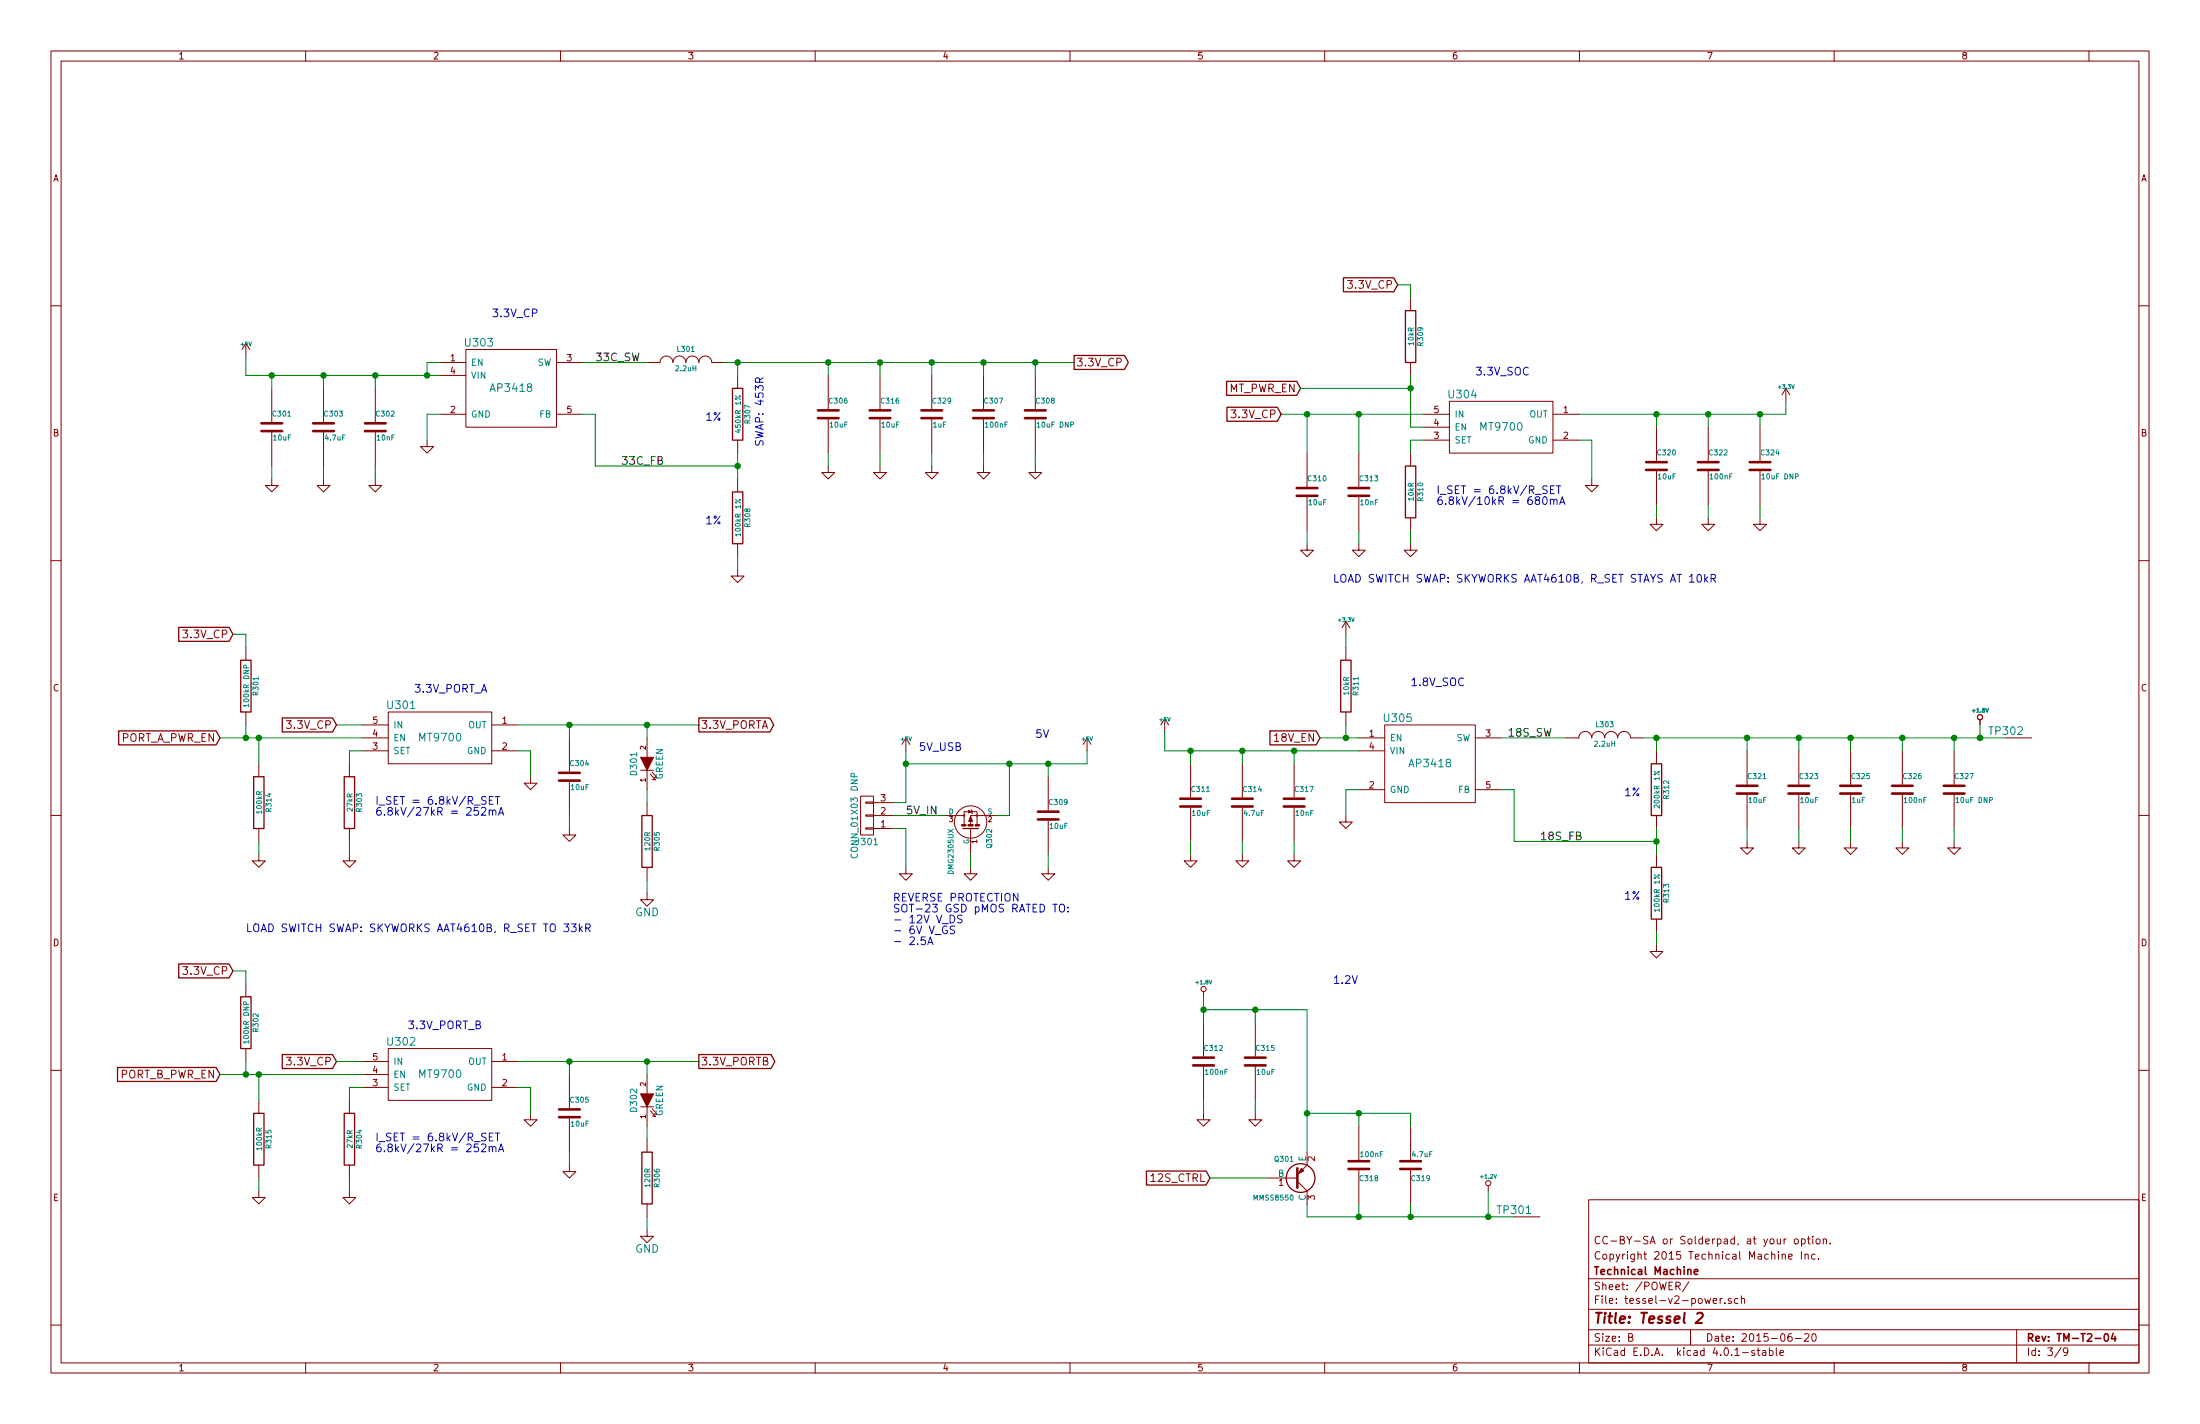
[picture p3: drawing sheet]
<svg xmlns="http://www.w3.org/2000/svg" width="432mm" height="279mm" viewBox="0 0 432 279" stroke-linecap="round" stroke-linejoin="round" font-family="sans-serif">
<g fill="none" stroke="#840000" stroke-width=".2">
<path d="M10 10h411.8v259.4h-411.8zM12 12h407.8v255.4h-407.8zM60 10v2M110 10v2M160 10v2M210 10v2M260 10v2M310 10v2M360 10v2M410 10v2M10 60h2M276.9 58.4v2.6"/>
<path d="M419.8 60h2M48.3 67.3l-.8 1.3M48.3 67.3v2.6M48.3 67.3l.7 1.3M53.3 76.2v6.6M63.5 76.2v6.6M73.7 76.2v6.6M86.4 71.1h5M86.4 73.7h5M91.4 68.6h17.8v15.2h-17.8zM109.2 71.1h5.1M127 71.1h2.5a1.27 1.27 0 0 1 1.3-1.2 1.27 1.27 0 0 1 1.3 1.2 1.27 1.27 0 0 1 1.2-1.2 1.27 1.27 0 0 1 1.3 1.2 1.27 1.27 0 0 1 1.3-1.2 1.27 1.27 0 0 1 1.3 1.2 1.27 1.27 0 0 1 1.2-1.2 1.27 1.27 0 0 1 1.3 1.2h2.5"/>
<path d="M144.8 73.7v2.5M162.6 73.7v6.6M172.7 73.7v6.6M182.9 73.7v6.6M193 73.7v6.6M203.2 73.7v6.6M276.9 71.1v2.6M284.5 78.7h20.3v10.2h-20.3zM350.5 76.2l-.7 1.3M350.5 76.2v2.5M350.5 76.2l.8 1.3M53.3 94v1.3h1.3l-1.3 1.2-1.2-1.2h1.2"/>
<path d="M53.3 84.8v6.6M63.5 94v1.3h1.3l-1.3 1.2-1.3-1.2h1.3M63.5 84.8v6.6M73.7 94v1.3h1.2l-1.2 1.2-1.3-1.2h1.3M73.7 84.8v6.6M83.8 86.4v1.2h1.3l-1.3 1.3-1.3-1.3h1.3M86.4 81.3h5M109.2 81.3h5.1M144.8 86.4v2.5M144.8 94v2.5M162.6 91.4v1.3h1.2l-1.2 1.3-1.3-1.3h1.3M162.6 82.3v6.6"/>
<path d="M172.7 91.4v1.3h1.3l-1.3 1.3-1.3-1.3h1.3M172.7 82.3v6.6M182.9 91.4v1.3h1.2l-1.2 1.3-1.3-1.3h1.3M182.9 82.3v6.6M193 91.4v1.3h1.3l-1.3 1.3-1.2-1.3h1.2M193 82.3v6.6M203.2 91.4v1.3h1.3l-1.3 1.3-1.3-1.3h1.3M203.2 82.3v6.6M256.5 88.9v6.6M256.5 97.5v6.6M266.7 88.9v6.6M266.7 97.5v6.6"/>
<path d="M276.9 88.9v2.5M279.4 81.3h5.1M279.4 86.4h5.1M279.4 83.8h5.1M304.8 81.3h5.1M304.8 86.4h5.1M312.4 94v1.3h1.3l-1.3 1.2-1.3-1.2h1.3M325.1 83.8v6.6M325.1 92.5v6.6M335.3 83.8v6.6M335.3 92.5v6.6M345.4 83.8v6.6"/>
<path d="M345.4 92.5v6.6M10 110h2M144.8 111.8v1.2h1.2l-1.2 1.3-1.3-1.3h1.3M144.8 106.7v2.5M256.5 106.7v1.3h1.3l-1.3 1.2-1.2-1.2h1.2M266.7 106.7v1.3h1.3l-1.3 1.2-1.3-1.2h1.3M276.9 106.7v1.3h1.2l-1.2 1.2-1.3-1.2h1.3M276.9 101.6v2.5M325.1 101.6v1.3h1.3l-1.3 1.2-1.3-1.2h1.3M335.3 101.6v1.3h1.2l-1.2 1.2-1.3-1.2h1.3M345.4 101.6v1.3h1.3l-1.3 1.2-1.2-1.2h1.2M419.8 110h2"/>
<path d="M48.3 127v2.5M48.3 139.7v2.5M76.2 139.7h20.3v10.2h-20.3zM264.2 121.9l-.8 1.3M264.2 121.9v2.6M264.2 127v2.5M264.2 139.7v2.5M264.2 121.9l.7 1.3M10 160h2M50.8 149.9v2.5M68.6 149.9v2.5M71.1 144.8h5.1"/>
<path d="M71.1 147.3h5.1M71.1 142.2h5.1M96.5 147.3h5.1M96.5 142.2h5.1M104.1 152.4v1.3h1.3l-1.3 1.2-1.2-1.2h1.2M111.8 144.8v6.6M111.8 153.4v6.6M125.7 151.1h2.6M127 144.8v3.8M127 151.1v3.8M127 157.5v2.5M127.6 151.9l1.1 1.1-.7-.1"/>
<path d="M128 151.5l1 1.2-.6-.2M168.9 156.2h2.5v7.6h-2.5zM169.9 157.4h1.5v.2h-1.5zM169.9 159.9h1.5v.2h-1.5zM171.4 157.5h3.9M177.8 144.8l-.8 1.3M177.8 144.8v2.5M177.8 144.8l.8 1.3M190.6 158.9l.3 .7M205.7 152.4v6.6M213.4 144.8l-.8 1.3M213.4 144.8v2.5"/>
<path d="M213.4 144.8l.7 1.3M228.6 141l-.8 1.2M228.6 141v2.5M228.6 141l.8 1.2M233.7 149.9v6.6M233.7 158.5v6.6M243.8 149.9v6.6M243.8 158.5v6.6M254 149.9v6.6M254 158.5v6.6M266.7 144.8h5.1M266.7 154.9h5.1"/>
<path d="M266.7 147.3h5.1M271.8 142.2h17.8v15.3h-17.8zM289.6 144.8h5M289.6 154.9h5M307.3 144.8h2.6a1.27 1.27 0 0 1 1.2-1.3 1.27 1.27 0 0 1 1.3 1.3 1.27 1.27 0 0 1 1.3-1.3 1.27 1.27 0 0 1 1.3 1.3 1.27 1.27 0 0 1 1.2-1.3 1.27 1.27 0 0 1 1.3 1.3 1.27 1.27 0 0 1 1.3-1.3 1.27 1.27 0 0 1 1.2 1.3h2.6M325.1 147.3v2.6M342.9 147.3v6.6M342.9 156v6.6M353.1 147.3v6.6M353.1 156v6.6M363.2 147.3v6.6M363.2 156v6.6"/>
<path d="M373.4 147.3v6.6M373.4 156v6.6M383.5 147.3v6.6M383.5 156v6.6M388.6 141.2v1M393.7 144.8h5.1M419.8 160h2M50.8 167.6v1.3h1.3l-1.3 1.3-1.3-1.3h1.3M50.8 162.6v2.5M68.6 167.6v1.3h1.2l-1.2 1.3-1.3-1.3h1.3M68.6 162.6v2.5M111.8 162.6v1.2h1.2l-1.2 1.3-1.3-1.3h1.3"/>
<path d="M127 175.3v1.2h1.3l-1.3 1.3-1.3-1.3h1.3M127 170.2v2.5M169.9 162.4h1.5v.3h-1.5zM171.4 160h3.9M171.4 162.6h3.9M177.8 170.2v1.3h1.3l-1.3 1.2-1.3-1.2h1.3M185.4 160h3.8v1.8M189.2 160v-.7h2.6v.7h-1.3v1.8M190.5 170.2v1.3h1.3l-1.3 1.2-1.3-1.2h1.3M190.5 162.6v5M195.6 160h-3.8v1.8M205.7 170.2v1.3h1.3l-1.3 1.2-1.2-1.2h1.2"/>
<path d="M205.7 161v6.6M233.7 167.6v1.3h1.2l-1.2 1.3-1.3-1.3h1.3M243.8 167.6v1.3h1.3l-1.3 1.3-1.2-1.3h1.2M254 167.6v1.3h1.3l-1.3 1.3-1.3-1.3h1.3M264.2 160v1.3h1.2l-1.2 1.3-1.3-1.3h1.3M325.1 160v2.6M325.1 167.6v2.6M342.9 165.1v1.3h1.3l-1.3 1.2-1.3-1.2h1.3M353.1 165.1v1.3h1.2l-1.2 1.2-1.3-1.2h1.3M363.2 165.1v1.3h1.3l-1.3 1.2-1.3-1.2h1.3M373.4 165.1v1.3h1.2l-1.2 1.2-1.3-1.2h1.3M383.5 165.1v1.3h1.3l-1.3 1.2-1.2-1.2h1.2"/>
<path d="M48.3 193v2.6M236.2 194.6v1M325.1 185.4v1.3h1.3l-1.3 1.3-1.3-1.3h1.3M325.1 180.3v2.6M10 210h2M48.3 205.7v2.6M50.8 215.9v2.5M68.6 215.9v2.5M71.1 208.3h5.1M71.1 213.4h5.1M71.1 210.8h5.1M76.2 205.7h20.3v10.2h-20.3z"/>
<path d="M96.5 208.3h5.1M96.5 213.4h5.1M104.1 218.4v1.3h1.3l-1.3 1.3-1.2-1.3h1.2M111.8 210.8v6.6M111.8 219.5v6.6M125.7 217.2h2.6M127 210.8v3.8M127 217.2v3.8M127.6 217.9l1.1 1.2-.7-.2M128 217.6l1 1.1-.6-.1M236.2 218.4v1.3h1.3l-1.3 1.3-1.3-1.3h1.3M236.2 200.7v6.6"/>
<path d="M236.2 209.3v6.6M246.4 218.4v1.3h1.2l-1.2 1.3-1.3-1.3h1.3M246.4 200.7v6.6M246.4 209.3v6.6M419.8 210h2M50.8 233.7v1.3h1.3l-1.3 1.2-1.3-1.2h1.3M50.8 228.6v2.5M68.6 233.7v1.3h1.2l-1.2 1.2-1.3-1.2h1.3M68.6 228.6v2.5M111.8 228.6v1.3h1.2l-1.2 1.2-1.3-1.2h1.3M127 223.5v2.6M127 236.2v2.6"/>
<path d="M248.9 231.1h5.7M254.6 231.8l1.9 1.9v2.5M256.5 226.1v2.5l-1.9 1.9M266.7 221v6.6M266.7 229.6v6.6M276.9 221v6.6M276.9 229.6v6.6M292.1 232.7v1M297.2 238.8h5.1M311.8 235.4h108v32h-108zM10 260h2M127 241.3v1.3h1.3l-1.3 1.2-1.3-1.2h1.3"/>
<path d="M311.8 256.9h108M311.8 250.9h108M328.9 252.3h.7l.2-.2-.1-.4-.2-.1h-.6v1.5M329.3 252.3l.5 .8M331.5 251.5l-1.3 1.9M336.2 255.3l.8-.2-.1-.3h-.4l-.3 .2 .1 .7h.6M337.6 254.8v1M338 254.8l-.4 .2M338.6 255.6v.2M339.8 254.8a.37 .37 0 0 0-.6 .2l.1 .2 .5 .1 .1 .2-.3 .3-.4-.1M341.1 254.8h-.4l-.3 .2 .1 .6 .2 .2 .4-.1M341.8 254.9l.2-.1h.4v1"/>
<path d="M341.8 254.3v1.5M349.8 246.2l.2-.1 .4 .1v.9M349.8 246.1v1M350.6 243.1l-.4 .3M351.1 246.6l.7-.2-.1-.2-.4-.1-.2 .2v.7h.6M352.2 243.2l.3-.1 .4 .1 .1 .6-.2 .2-.3 .1-.3-.2zM353.6 245.6v1.5M353.6 243.2l.4-.1 .3 .3-.1 .6h-.6M353.6 243.1v1.5M354.3 246.2l.2-.1 .4 .1v.9M354.3 246.1v1M354.7 243.1h.6"/>
<path d="M354.9 242.6v1.3l.4 .2M355.8 242.6v.1M355.8 243.1v1M356.3 246.2l-.5-.1-.3 .3 .1 .5 .2 .2 .5-.1M356.5 243.2l.2-.1 .4 .1 .1 .6-.1 .2-.4 .1-.2-.2zM356.9 246.9v.2M357.9 243.2l.2-.1 .3 .1 .1 .9M357.9 243.1v1M359.2 243.9v.2M419.8 260h2M60 267.4v2M110 267.4v2"/>
<path d="M160 267.4v2M210 267.4v2M260 267.4v2M310 267.4v2M311.8 263.9h108M311.8 260.9h108M319.7 262.4l.7-.1v-.5l-.2-.1h-.5v1.5h.5l.2-.2 .1-.3-.3-.3M331.8 260.9v3M344.4 265a.37 .37 0 0 0-.6 .2l.1 .2 .5 .1v.2l-.2 .3-.4-.1M344.9 265h.5M345.1 264.5v1.3l.3 .2M345.9 265h.6l.1 1"/>
<path d="M346.6 265.3l-.5 .1-.2 .2 .2 .4 .5-.1M347.3 265h.4l.3 .3-.1 .6h-.6M347.3 264.5v1.5M348.6 264.5v1.3l.2 .2M349.4 265.5l.7-.2-.1-.3h-.4l-.2 .2v.7h.6M351.6 261.7h-.4a1.11 1.11 0 0 0-.1 1.4l.4 .1 .2-.2 .1-.5-.3-.2h-.4l-.2 .2M352.4 262.6h1.1M354.2 261.8l.6-.1 .2 .4-.9 1.1h.9M355.8 261.8l.2-.1a.8 .8 0 0 1 .5 .7 .8 .8 0 0 1-.5 .8l-.2-.2-.2-.4zM360 267.4v2M395.8 260.9v6.5M404.5 264.4l-1.2 1.9"/>
<path d="M405.8 265.1l-.2 .3h-.3l-.3-.3 .1-.6h.5l.2 .1a1.19 1.19 0 0 1-.2 1.3l-.5 .1M410 267.4v2"/>
<circle cx="388.6" cy="140.7" r=".51"/>
<circle cx="189.2" cy="160" r=".13"/>
<circle cx="190.5" cy="161.3" r="3.2"/>
<circle cx="191.8" cy="160" r=".13"/>
<circle cx="236.2" cy="194.1" r=".51"/>
<circle cx="292.1" cy="232.2" r=".51"/>
</g>
<path d="M332.5 249.6l.7-.2v-.3h-.4l-.3 .2 .1 .7h.6M413.1 261.8l.2-.1a.8 .8 0 0 1 .6 .7 .8 .8 0 0 1-.6 .8l-.2-.2-.1-.4zM414.8 261.6l-.4 1.1h.9M415.1 262.2v1" fill="none" stroke="#840000" stroke-width=".3"/>
<path d="M333.1 257.8l.3-.2h.5l.2 .1 .1 .5-1.4 1.4h1.2" fill="none" stroke="#840000" stroke-width=".41"/>
<g fill="none" stroke="#840000" stroke-width=".51">
<path d="M51.3 84.6h4.1M51.3 83.1h4.1M61.5 84.6h4M61.5 83.1h4M71.6 84.6h4.1M71.6 83.1h4.1M160.5 82h4.1M160.5 80.5h4.1M170.7 82h4.1M170.7 80.5h4.1M180.8 82h4.1M180.8 80.5h4.1"/>
<path d="M191 82h4.1M191 80.5h4.1M201.2 82h4M201.2 80.5h4M254.5 97.3h4.1M254.5 95.8h4.1M264.7 97.3h4M264.7 95.8h4M323.1 92.2h4.1M323.1 90.7h4.1M333.2 92.2h4.1M333.2 90.7h4.1"/>
<path d="M343.4 92.2h4.1M343.4 90.7h4.1M109.7 153.2h4.1M109.7 151.6h4.1M203.7 159.3h4.1M231.6 158.2h4.1M231.6 156.7h4.1M241.8 158.2h4.1M241.8 156.7h4.1M252 158.2h4M252 156.7h4M340.9 155.7h4"/>
<path d="M340.9 154.2h4M351 155.7h4.1M351 154.2h4.1M361.2 155.7h4.1M361.2 154.2h4.1M371.3 155.7h4.1M371.3 154.2h4.1M381.5 155.7h4.1M381.5 154.2h4.1M188.8 161.9h.7M190.1 161.9h.8M191.5 161.9h.7"/>
<path d="M203.7 160.8h4.1M109.7 219.2h4.1M109.7 217.7h4.1M234.2 209h4.1M234.2 207.5h4.1M244.3 209h4.1M244.3 207.5h4.1M254.6 229.2v3.8M264.7 227.8h4M264.7 229.4h4M274.8 227.8h4.1M274.8 229.4h4.1"/>
</g>
<g fill="none" stroke="#840000" stroke-width=".25">
<path d="M263.7 54.5h9.9l.7 1.4-.7 1.4h-9.9zM143.8 76.2h2v10.2h-2zM210.8 69.7h9.9l.8 1.4-.8 1.4h-9.9zM240.7 74.8h13.8l.8 1.4-.8 1.4h-13.8zM240.8 79.9h9.9l.8 1.4-.8 1.4h-9.9zM275.8 61h2.1v10.1h-2.1zM143.8 96.5h2v10.2h-2zM275.8 91.4h2.1v10.2h-2.1zM35.1 123.1h9.9l.7 1.4-.7 1.3h-9.9zM47.2 129.5h2.1v10.2h-2.1zM263.1 129.5h2.1v10.2h-2.1zM23.3 143.4h19.1l.8 1.4-.8 1.4h-19.1z"/>
<path d="M49.8 152.4h2v10.2h-2zM55.4 140.9h9.9l.7 1.3-.7 1.4h-9.9zM67.6 152.4h2v10.2h-2zM137.2 140.9h13.9l.8 1.3-.8 1.4h-13.9zM249.3 143.4h9l.8 1.4-.8 1.4h-9zM324.1 149.9h2v10.1h-2zM126 160h2v10.2h-2zM189 162.6h3M324.1 170.2h2v10.1h-2zM35.1 189.1h9.9l.7 1.4-.7 1.4h-9.9zM47.2 195.6h2.1v10.1h-2.1zM23.1 209.4h19.3l.8 1.4-.8 1.4h-19.3z"/>
<path d="M49.8 218.4h2v10.2h-2zM55.4 206.9h9.9l.7 1.4-.7 1.4h-9.9zM67.6 218.4h2v10.2h-2zM137.2 206.9h14.1l.8 1.4-.8 1.4h-14.1zM126 226.1h2v10.1h-2zM225 229.8h11.7l.8 1.3-.8 1.4h-11.7z"/>
<circle cx="255.3" cy="231.1" r="2.82"/>
</g>
<g fill="none" stroke="#0000c2" stroke-width=".2">
<path d="M149.1 75l-.1-.7-.2-.2-.4 .1-.1 .2v.6h1.5M149.8 74.1l-.7 .5M303 97.5h.1a.81 .81 0 0 1 .6 .7 .81 .81 0 0 1-.6 .8 .98 .98 0 0 1-.1-1.5zM304.3 98.1l.1-.1a.36 .36 0 0 1 .6 .2v.8M304.3 98v1M304.3 96.1h.5M305 98.2a.35 .35 0 0 1 .3-.2 .35 .35 0 0 1 .3 .2v.8M305.1 95.3h-.8v1.6h.8M305.5 95.3h.8M305.9 95.3v1.6M306.1 99l.5-1.5 .5 1.5M306.2 98.6h.8"/>
<path d="M333.2 112.9l.3-.2a.81 .81 0 0 1 .5 .8 .81 .81 0 0 1-.5 .7l-.3-.1-.1-.5zM334.6 112.7v1.5M334.7 113.6l.5 .6M335.2 113.2l-.6 .6M335.8 113.5l.8-.1 .1-.2v-.3l-.3-.2h-.6v1.5M336.2 113.5l.5 .7M94.5 158.6l.6-.2 .2 .2 .1 .3-1 1h1M96 159.1l.1-.1a.36 .36 0 0 1 .6 .2v.7M96 158.9v1M96 157h.5M96.7 159.2a.35 .35 0 0 1 .3-.3 .35 .35 0 0 1 .3 .3v.7M96.8 156.3h-.8v1.5h.8"/>
<path d="M97.2 156.3h.9M97.6 156.3v1.5M97.8 159.9l.5-1.5 .6 1.5M98 159.5h.7M186.5 179.6a.77 .77 0 0 1 .9 .7 .77 .77 0 0 1-.9 .8zM188.8 179.6a.62 .62 0 0 0-.8 .1v.4l.7 .4v.4a.62 .62 0 0 1-.8 .1M206.6 177.4h.9M207.1 177.4v1.5M208.2 177.5a.5 .5 0 0 1 .5 0 .5 .5 0 0 1 .2 .4v.8a.53 .53 0 0 1-.6 .2 .53 .53 0 0 1-.4-.5v-.5zM209.6 178.8v.1M209.6 178v.2M112.1 181.3h1l-.5 .6h.3l.2 .2-.1 .6-.2 .1h-.5l-.2-.1"/>
<path d="M113.7 181.3v1.5M113.9 182.2l.4 .6M114.3 181.8l-.6 .6M115 182.1l.7-.1 .1-.2v-.4l-.3-.1h-.5v1.5M115.3 182.1l.5 .7M181.6 183.8h-.8v.8l.2-.2 .5 .1 .2 .6-.3 .2-.6-.1M182.1 185.3l.5-1.5 .5 1.5M182.2 184.9h.8M187.4 181.8a.62 .62 0 0 0-.8 0v.5l.7 .3v.5a.62 .62 0 0 1-.8 0M94.5 224.6l.6-.1 .2 .1 .1 .3-1 1.1h1M96 225.1l.1-.1a.36 .36 0 0 1 .6 .2v.8M96 225v1"/>
<path d="M96 223.1h.5M96.7 225.2a.35 .35 0 0 1 .3-.2 .35 .35 0 0 1 .3 .2v.8M96.8 222.3h-.8v1.6h.8M97.2 222.3h.9M97.6 222.3v1.6M97.8 226l.5-1.5 .6 1.5M98 225.6h.7"/>
</g>
<g fill="#840000" stroke="#840000" stroke-width=".2">
<path d="M255.4 229.2l.5 .5-1 .6z"/>
<path d="M125.7 148.6h2.6l-1.3 2.5z"/>
<path d="M125.7 214.6h2.6l-1.3 2.6z"/>
<path d="M190.5 160.1l.4 1.1h-.8z"/>
<path d="M190.1 159l.7 .3-.7 .2z"/>
</g>
<path d="M167.1 167.6a.61 .61 0 0 0 .5 .8 .61 .61 0 0 0 .7-.6l-.1-.2" fill="none" stroke="#008484" stroke-width=".2"/>
<g fill="#008400" stroke="#008400" stroke-width=".25">
<circle cx="246.4" cy="198.1" r=".51"/>
<circle cx="236.2" cy="198.1" r=".51"/>
<circle cx="83.8" cy="73.7" r=".51"/>
<circle cx="48.3" cy="210.8" r=".51"/>
<circle cx="48.3" cy="144.8" r=".51"/>
<circle cx="363.2" cy="144.8" r=".51"/>
<circle cx="353.1" cy="144.8" r=".51"/>
<circle cx="254" cy="147.3" r=".51"/>
<circle cx="233.7" cy="147.3" r=".51"/>
<circle cx="243.8" cy="147.3" r=".51"/>
<circle cx="383.5" cy="144.8" r=".51"/>
<circle cx="373.4" cy="144.8" r=".51"/>
<circle cx="342.9" cy="144.8" r=".51"/>
<circle cx="325.1" cy="144.8" r=".51"/>
<circle cx="325.1" cy="165.1" r=".51"/>
<circle cx="345.4" cy="81.3" r=".51"/>
<circle cx="335.3" cy="81.3" r=".51"/>
<circle cx="325.1" cy="81.3" r=".51"/>
<circle cx="73.7" cy="73.7" r=".51"/>
<circle cx="111.8" cy="208.3" r=".51"/>
<circle cx="111.8" cy="142.2" r=".51"/>
<circle cx="266.7" cy="218.4" r=".51"/>
<circle cx="266.7" cy="238.8" r=".51"/>
<circle cx="256.5" cy="218.4" r=".51"/>
<circle cx="53.3" cy="73.7" r=".51"/>
<circle cx="63.5" cy="73.7" r=".51"/>
<circle cx="203.2" cy="71.1" r=".51"/>
<circle cx="193" cy="71.1" r=".51"/>
<circle cx="162.6" cy="71.1" r=".51"/>
<circle cx="144.8" cy="71.1" r=".51"/>
<circle cx="144.8" cy="91.4" r=".51"/>
<circle cx="205.7" cy="149.9" r=".51"/>
<circle cx="276.9" cy="238.8" r=".51"/>
<circle cx="127" cy="142.2" r=".51"/>
<circle cx="127" cy="208.3" r=".51"/>
<circle cx="50.8" cy="144.8" r=".51"/>
<circle cx="50.8" cy="210.8" r=".51"/>
<circle cx="198.1" cy="149.9" r=".51"/>
<circle cx="388.6" cy="144.8" r=".51"/>
<circle cx="292.1" cy="238.8" r=".51"/>
<circle cx="256.5" cy="81.3" r=".51"/>
<circle cx="266.7" cy="81.3" r=".51"/>
<circle cx="276.9" cy="76.2" r=".51"/>
<circle cx="172.7" cy="71.1" r=".51"/>
<circle cx="182.9" cy="71.1" r=".51"/>
<circle cx="177.8" cy="149.9" r=".51"/>
<circle cx="264.2" cy="144.8" r=".51"/>
</g>
<g fill="none" stroke="#008400" stroke-width=".2">
<path d="M274.3 55.9h2.6v2.5M48.3 69.9v3.8h38.1M53.3 73.7v2.5M63.5 73.7v2.5M73.7 73.7v2.5M86.4 71.1h-2.6v2.6M114.3 71.1h12.7M142.2 71.1h68.6M144.8 71.1v2.6M162.6 71.1v2.6M172.7 71.1v2.6M182.9 71.1v2.6"/>
<path d="M193 71.1v2.6M203.2 71.1v2.6M255.3 76.2h21.6M276.9 73.7v10.1h2.5M350.5 78.7v2.6h-40.6M53.3 91.4v2.6M63.5 91.4v2.6M73.7 91.4v2.6M86.4 81.3h-2.6v5.1M114.3 81.3h2.5v10.1h28M144.8 88.9v5.1M162.6 88.9v2.5"/>
<path d="M172.7 88.9v2.5M182.9 88.9v2.5M193 88.9v2.5M203.2 88.9v2.5M251.5 81.3h27.9M256.5 81.3h.1M256.5 81.3v7.6M266.7 81.3v7.6M279.4 86.4h-2.5v2.5M309.9 86.4h2.5v7.6M325.1 81.3v2.5M325.1 99.1v2.5"/>
<path d="M335.3 81.3v2.5M335.3 99.1v2.5M345.4 81.3v2.5M345.4 99.1v2.5M144.8 109.2v2.6M256.5 104.1v2.6M266.7 104.1v2.6M276.9 104.1v2.6M45.7 124.5h2.6v2.5M264.2 124.5v2.5M43.2 144.8h27.9M48.3 142.2v2.6"/>
<path d="M50.8 144.8v5.1M66 142.2h5.1M71.1 147.3h-2.5v2.6M101.6 147.3h2.5v5.1M101.6 142.2h35.6M111.8 142.2v2.6M127 142.2v2.6M127 154.9v2.6M177.8 147.3v10.2h-2.5M198.1 149.9v10.1h-2.5M205.7 149.9v2.5M213.4 147.3v2.6h-35.6"/>
<path d="M228.6 143.5v3.8h38.1M233.7 147.3v2.6M243.8 147.3v2.6M254 147.3v2.6M259.1 144.8h7.6M264.2 142.2v2.6M266.7 154.9h-2.5v5.1M294.6 154.9h2.6v10.2h27.9M294.6 144.8h12.7M322.6 144.8h71.1M325.1 144.8v2.5M342.9 144.8v2.5"/>
<path d="M353.1 144.8v2.5M363.2 144.8v2.5M373.4 144.8v2.5M383.5 144.8v2.5M388.6 142.2v2.6M50.8 165.1v2.5M68.6 165.1v2.5M111.8 160v2.6M127 172.7v2.6M175.3 162.6h2.5v7.6M175.3 160h10.1M190.5 167.6v2.6"/>
<path d="M205.7 167.6v2.6M233.7 165.1v2.5M243.8 165.1v2.5M254 165.1v2.5M325.1 162.6v5M342.9 162.6v2.5M353.1 162.6v2.5M363.2 162.6v2.5M373.4 162.6v2.5M383.5 162.6v2.5M45.7 190.5h2.6v2.5M236.2 195.6v5.1"/>
<path d="M236.2 198.1h20.3v28M246.4 198.1v2.6M325.1 182.9v2.5M43.2 210.8h27.9M48.3 208.3v2.5M50.8 210.8v5.1M66 208.3h5.1M71.1 213.4h-2.5v2.5M101.6 213.4h2.5v5M101.6 208.3h35.6M111.8 208.3v2.5M127 208.3v2.5"/>
<path d="M236.2 215.9v2.5M246.4 215.9v2.5M256.5 218.4h20.4v2.6M266.7 218.4v2.6M50.8 231.1v2.6M68.6 231.1v2.6M111.8 226.1v2.5M127 221v2.5M127 238.8v2.5M237.5 231.1h11.4M256.5 236.2v2.6h40.7M266.7 236.2v2.6"/>
<path d="M276.9 236.2v2.6M292.1 233.7v5.1"/>
</g>
<text font-size="2.8" fill="#840000" x="312.8" y="259.7">Title: Tessel 2</text>
<g font-size="2.1" fill="#840000">
<text x="264.9" y="56.6">3.3V_CP</text>
<text x="211.2" y="71.9">3.3V_CP</text>
<text x="241" y="77">MT_PWR_EN</text>
<text x="242.1" y="82">3.3V_CP</text>
<text x="36.3" y="125.2">3.3V_CP</text>
<text x="56.6" y="143">3.3V_CP</text>
<text x="137.6" y="143">3.3V_PORTA</text>
<text x="23.4" y="145.5">PORT_A_PWR_EN</text>
<text x="250.3" y="145.5">18V_EN</text>
<text x="36.3" y="191.3">3.3V_CP</text>
<text x="56.6" y="209">3.3V_CP</text>
<text x="137.6" y="209">3.3V_PORTB</text>
<text x="23.4" y="211.6">PORT_B_PWR_EN</text>
<text x="226" y="231.9">12S_CTRL</text>
<text x="312.8" y="244.1">CC-BY-SA or Solderpad, at your option.</text>
<text x="312.8" y="250.1">Technical Machine</text>
<text x="312.8" y="247.1">Copyright 2015 Technical Machine Inc.</text>
<text x="312.8" y="255.8">File: tessel-v2-power.sch</text>
<text x="312.8" y="253.1">Sheet: /POWER/</text>
<text x="312.8" y="263.2">Size: B</text>
<text x="334.8" y="263.2">Date: 2015-06-20</text>
<text x="397.8" y="263.2">Rev: TM-T2-04</text>
<text x="312.8" y="266">KiCad E.D.A. kicad 4.0.1-stable</text>
<text x="397.8" y="266">Id: 3/9</text>
</g>
<g font-size="2.1" fill="#0000c2">
<text x="96.5" y="62.2">3.3V_CP</text>
<text x="289.6" y="73.7">3.3V_SOC</text>
<text x="138.4" y="82.5">1%</text>
<text x="149.9" y="87.6" transform="rotate(-90 149.9 87.6)">SWAP: 453R</text>
<text x="281.9" y="96.9">I_SET = 6.8kV/R_SET</text>
<text x="281.9" y="99.1">6.8kV/10kR = 680mA</text>
<text x="138.4" y="102.9">1%</text>
<text x="261.6" y="114.3">LOAD SWITCH SWAP: SKYWORKS AAT4610B, R_SET STAYS AT 10kR</text>
<text x="81.3" y="135.9">3.3V_PORT_A</text>
<text x="276.9" y="134.6">1.8V_SOC</text>
<text x="180.3" y="147.3">5V_USB</text>
<text x="203.2" y="144.8">5V</text>
<text x="73.7" y="157.9">I_SET = 6.8kV/R_SET</text>
<text x="73.7" y="160">6.8kV/27kR = 252mA</text>
<text x="318.8" y="156.2">1%</text>
<text x="175.3" y="176.9">REVERSE PROTECTION</text>
<text x="175.3" y="179">SOT-23 GSD pMOS RATED TO:</text>
<text x="318.8" y="176.5">1%</text>
<text x="48.3" y="182.9">LOAD SWITCH SWAP: SKYWORKS AAT4610B, R_SET TO 33kR</text>
<text x="175.3" y="181.2">- 12V V_DS</text>
<text x="175.3" y="183.3">- 6V V_GS</text>
<text x="175.3" y="185.4">- 2.5A</text>
<text x="261.6" y="193">1.2V</text>
<text x="80" y="201.9">3.3V_PORT_B</text>
<text x="73.7" y="223.9">I_SET = 6.8kV/R_SET</text>
<text x="73.7" y="226.1">6.8kV/27kR = 252mA</text>
</g>
<g font-size="2.1" fill="#008484">
<text x="91.4" y="68">U303</text>
<text x="96.5" y="76.9">AP3418</text>
<text x="284.5" y="78.2">U304</text>
<text x="290.8" y="84.5">MT9700</text>
<text x="76.2" y="139.1">U301</text>
<text x="271.8" y="141.7">U305</text>
<text x="82.5" y="145.5">MT9700</text>
<text x="390.6" y="144.2">TP302</text>
<text x="276.8" y="150.5">AP3418</text>
<text x="124.6" y="179.8">GND</text>
<text x="76.2" y="205.2">U302</text>
<text x="82.5" y="211.5">MT9700</text>
<text x="294.1" y="238.2">TP301</text>
<text x="124.6" y="245.8">GND</text>
</g>
<g font-size="2.1">
<text x="116.8" y="70.9">33C_SW</text>
<text x="121.9" y="91.2">33C_FB</text>
<text x="295.9" y="144.5">18S_SW</text>
<text x="177.8" y="159.8">5V_IN</text>
<text x="302.3" y="164.8">18S_FB</text>
</g>
<g font-size="1.8" fill="#840000">
<text x="35" y="11.6">1</text>
<text x="85" y="11.6">2</text>
<text x="135" y="11.6">3</text>
<text x="185" y="11.6">4</text>
<text x="235" y="11.6">5</text>
<text x="285" y="11.6">6</text>
<text x="335" y="11.6">7</text>
<text x="385" y="11.6">8</text>
<text x="10.4" y="35.6">A</text>
<text x="420.2" y="35.6">A</text>
<text x="88.4" y="70.9">1</text>
<text x="111.3" y="70.9">3</text>
<text x="88.4" y="73.4">4</text>
<text x="88.4" y="81">2</text>
<text x="111.3" y="81">5</text>
<text x="281.5" y="83.6">4</text>
<text x="281.5" y="81">5</text>
<text x="306.9" y="81">1</text>
<text x="10.4" y="85.6">B</text>
<text x="281.5" y="86.1">3</text>
<text x="306.9" y="86.1">2</text>
<text x="420.2" y="85.6">B</text>
<text x="10.4" y="135.6">C</text>
<text x="420.2" y="135.6">C</text>
<text x="73.2" y="142">5</text>
<text x="98.6" y="142">1</text>
<text x="73.2" y="147.1">3</text>
<text x="73.2" y="144.5">4</text>
<text x="98.6" y="147.1">2</text>
<text x="268.8" y="144.5">1</text>
<text x="268.8" y="147.1">4</text>
<text x="291.6" y="144.5">3</text>
<text x="268.8" y="154.7">2</text>
<text x="291.6" y="154.7">5</text>
<text x="172.9" y="159.8">2</text>
<text x="172.9" y="157.2">3</text>
<text x="172.9" y="162.3">1</text>
<text x="10.4" y="185.6">D</text>
<text x="420.2" y="185.6">D</text>
<text x="73.2" y="208">5</text>
<text x="98.6" y="208">1</text>
<text x="73.2" y="213.1">3</text>
<text x="73.2" y="210.6">4</text>
<text x="98.6" y="213.1">2</text>
<text x="258.1" y="227.8" transform="rotate(-90 258.1 227.8)">2</text>
<text x="251" y="232.7">1</text>
<text x="10.4" y="235.6">E</text>
<text x="258.1" y="235.4" transform="rotate(-90 258.1 235.4)">3</text>
<text x="420.2" y="235.6">E</text>
<text x="35" y="269">1</text>
<text x="85" y="269">2</text>
<text x="135" y="269">3</text>
<text x="185" y="269">4</text>
<text x="235" y="269">5</text>
<text x="285" y="269">6</text>
<text x="335" y="269">7</text>
<text x="385" y="269">8</text>
</g>
<g font-size="1.8" fill="#008484">
<text x="92.5" y="71.8">EN</text>
<text x="105.4" y="71.8">SW</text>
<text x="92.5" y="74.3">VIN</text>
<text x="92.5" y="81.9">GND</text>
<text x="105.8" y="81.9">FB</text>
<text x="285.5" y="81.9">IN</text>
<text x="300.1" y="81.9">OUT</text>
<text x="285.5" y="87">SET</text>
<text x="285.5" y="84.5">EN</text>
<text x="299.8" y="87">GND</text>
<text x="77.2" y="142.9">IN</text>
<text x="91.8" y="142.9">OUT</text>
<text x="77.2" y="148">SET</text>
<text x="77.2" y="145.4">EN</text>
<text x="91.6" y="148">GND</text>
<text x="272.8" y="145.4">EN</text>
<text x="272.8" y="148">VIN</text>
<text x="285.7" y="145.4">SW</text>
<text x="125" y="152" transform="rotate(-90 125 152)">D301</text>
<text x="130.1" y="153" transform="rotate(-90 130.1 153)">GREEN</text>
<text x="272.8" y="155.6">GND</text>
<text x="286.2" y="155.6">FB</text>
<text x="168.2" y="165.8">J301</text>
<text x="168.4" y="167.8" transform="rotate(-90 168.4 167.8)">CONN_01X03 DNP</text>
<text x="77.2" y="208.9">IN</text>
<text x="91.8" y="208.9">OUT</text>
<text x="77.2" y="214">SET</text>
<text x="77.2" y="211.5">EN</text>
<text x="91.6" y="214">GND</text>
<text x="125" y="218" transform="rotate(-90 125 218)">D302</text>
<text x="130.1" y="219" transform="rotate(-90 130.1 219)">GREEN</text>
<text x="256.3" y="227.9" transform="rotate(-90 256.3 227.9)">E</text>
<text x="250.8" y="230.9">B</text>
<text x="256.3" y="235.6" transform="rotate(-90 256.3 235.6)">C</text>
</g>
<g font-size="1.4" fill="#008484">
<text x="133" y="69">L301</text>
<text x="277.5" y="67.7" transform="rotate(-90 277.5 67.7)">10kR</text>
<text x="279.3" y="67.7" transform="rotate(-90 279.3 67.7)">R309</text>
<text x="132.7" y="72.8">2.2uH</text>
<text x="53.6" y="81.7">C301</text>
<text x="63.8" y="81.7">C303</text>
<text x="73.9" y="81.7">C302</text>
<text x="147.2" y="83" transform="rotate(-90 147.2 83)">R307</text>
<text x="162.8" y="79.2">C306</text>
<text x="162.9" y="83.9">10uF</text>
<text x="173" y="79.2">C316</text>
<text x="173.1" y="83.9">10uF</text>
<text x="183.2" y="79.2">C329</text>
<text x="183.2" y="83.9">1uF</text>
<text x="193.3" y="79.2">C307</text>
<text x="193.5" y="83.9">100nF</text>
<text x="203.5" y="79.2">C308</text>
<text x="203.8" y="83.9">10uF DNP</text>
<text x="53.7" y="86.4">10uF</text>
<text x="63.9" y="86.4">4.7uF</text>
<text x="74" y="86.4">10nF</text>
<text x="145.4" y="84.6" transform="rotate(-90 145.4 84.6)">450kR 1%</text>
<text x="325.4" y="89.3">C320</text>
<text x="335.6" y="89.3">C322</text>
<text x="345.7" y="89.3">C324</text>
<text x="256.8" y="94.4">C310</text>
<text x="267" y="94.4">C313</text>
<text x="325.5" y="94">10uF</text>
<text x="335.7" y="94">100nF</text>
<text x="346" y="94">10uF DNP</text>
<text x="256.9" y="99.1">10uF</text>
<text x="267.1" y="99.1">10nF</text>
<text x="277.5" y="98.2" transform="rotate(-90 277.5 98.2)">10kR</text>
<text x="279.3" y="98.2" transform="rotate(-90 279.3 98.2)">R310</text>
<text x="145.4" y="104.9" transform="rotate(-90 145.4 104.9)">100kR 1%</text>
<text x="147.2" y="103.3" transform="rotate(-90 147.2 103.3)">R308</text>
<text x="50.7" y="136.3" transform="rotate(-90 50.7 136.3)">R301</text>
<text x="264.8" y="136.3" transform="rotate(-90 264.8 136.3)">10kR</text>
<text x="266.6" y="136.3" transform="rotate(-90 266.6 136.3)">R311</text>
<text x="48.9" y="138.4" transform="rotate(-90 48.9 138.4)">100kR DNP</text>
<text x="313.4" y="142.7">L303</text>
<text x="313" y="146.5">2.2uH</text>
<text x="112" y="150.3">C304</text>
<text x="112.1" y="155">10uF</text>
<text x="234" y="155.4">C311</text>
<text x="244.1" y="155.4">C314</text>
<text x="254.3" y="155.4">C317</text>
<text x="343.2" y="152.8">C321</text>
<text x="353.3" y="152.8">C323</text>
<text x="363.5" y="152.8">C325</text>
<text x="373.7" y="152.8">C326</text>
<text x="383.8" y="152.8">C327</text>
<text x="51.4" y="159.5" transform="rotate(-90 51.4 159.5)">100kR</text>
<text x="53.3" y="159.2" transform="rotate(-90 53.3 159.2)">R314</text>
<text x="69.2" y="159.1" transform="rotate(-90 69.2 159.1)">27kR</text>
<text x="71" y="159.2" transform="rotate(-90 71 159.2)">R303</text>
<text x="186.2" y="159.8">D</text>
<text x="193.9" y="159.8">S</text>
<text x="206" y="157.9">C309</text>
<text x="234" y="160.1">10uF</text>
<text x="244.2" y="160.1">4.7uF</text>
<text x="254.4" y="160.1">10nF</text>
<text x="325.7" y="158.2" transform="rotate(-90 325.7 158.2)">200kR 1%</text>
<text x="327.6" y="156.6" transform="rotate(-90 327.6 156.6)">R312</text>
<text x="343.3" y="157.5">10uF</text>
<text x="353.4" y="157.5">10uF</text>
<text x="363.5" y="157.5">1uF</text>
<text x="373.8" y="157.5">100nF</text>
<text x="384.1" y="157.5">10uF DNP</text>
<text x="127.6" y="166.8" transform="rotate(-90 127.6 166.8)">120R</text>
<text x="129.5" y="166.8" transform="rotate(-90 129.5 166.8)">R305</text>
<text x="190.2" y="165.6" transform="rotate(-90 190.2 165.6)">G</text>
<text x="194.7" y="166.3" transform="rotate(-90 194.7 166.3)">Q302</text>
<text x="206.1" y="162.6">10uF</text>
<text x="187.1" y="171.3" transform="rotate(-90 187.1 171.3)">DMG2305UX</text>
<text x="325.7" y="178.5" transform="rotate(-90 325.7 178.5)">100kR 1%</text>
<text x="327.6" y="176.9" transform="rotate(-90 327.6 176.9)">R313</text>
<text x="50.7" y="202.3" transform="rotate(-90 50.7 202.3)">R302</text>
<text x="48.9" y="204.4" transform="rotate(-90 48.9 204.4)">100kR DNP</text>
<text x="236.5" y="206.2">C312</text>
<text x="246.7" y="206.2">C315</text>
<text x="236.7" y="210.9">100nF</text>
<text x="246.7" y="210.9">10uF</text>
<text x="112" y="216.3">C305</text>
<text x="112.1" y="221">10uF</text>
<text x="51.4" y="225.6" transform="rotate(-90 51.4 225.6)">100kR</text>
<text x="53.3" y="225.2" transform="rotate(-90 53.3 225.2)">R315</text>
<text x="69.2" y="225.2" transform="rotate(-90 69.2 225.2)">27kR</text>
<text x="71" y="225.2" transform="rotate(-90 71 225.2)">R304</text>
<text x="250.3" y="227.9">Q301</text>
<text x="267.2" y="227">100nF</text>
<text x="277.2" y="227">4.7uF</text>
<text x="127.6" y="232.8" transform="rotate(-90 127.6 232.8)">120R</text>
<text x="129.5" y="232.8" transform="rotate(-90 129.5 232.8)">R306</text>
<text x="267" y="231.7">C318</text>
<text x="277.1" y="231.7">C319</text>
<text x="246.3" y="235.5">MMSS8550</text>
</g>
<g font-size="1.4" fill="#840000">
<text x="126.7" y="147.1" transform="rotate(-90 126.7 147.1)">2</text>
<text x="126.7" y="153.4" transform="rotate(-90 126.7 153.4)">1</text>
<text x="186.3" y="161.3">3</text>
<text x="193.9" y="161.3">2</text>
<text x="191.8" y="165.5" transform="rotate(-90 191.8 165.5)">1</text>
<text x="126.7" y="213.1" transform="rotate(-90 126.7 213.1)">2</text>
<text x="126.7" y="219.5" transform="rotate(-90 126.7 219.5)">1</text>
</g>
<g font-size="1.1" fill="#008484">
<text x="47.3" y="67.9">+5V</text>
<text x="349.1" y="76.3">+3.3V</text>
<text x="262.8" y="122">+3.3V</text>
<text x="227.6" y="141.6">+5V</text>
<text x="387.2" y="139.8">+1.8V</text>
<text x="176.8" y="145.4">+5V</text>
<text x="212.4" y="145.4">+5V</text>
<text x="234.8" y="193.1">+1.8V</text>
<text x="290.7" y="231.2">+1.2V</text>
</g>
</svg>
